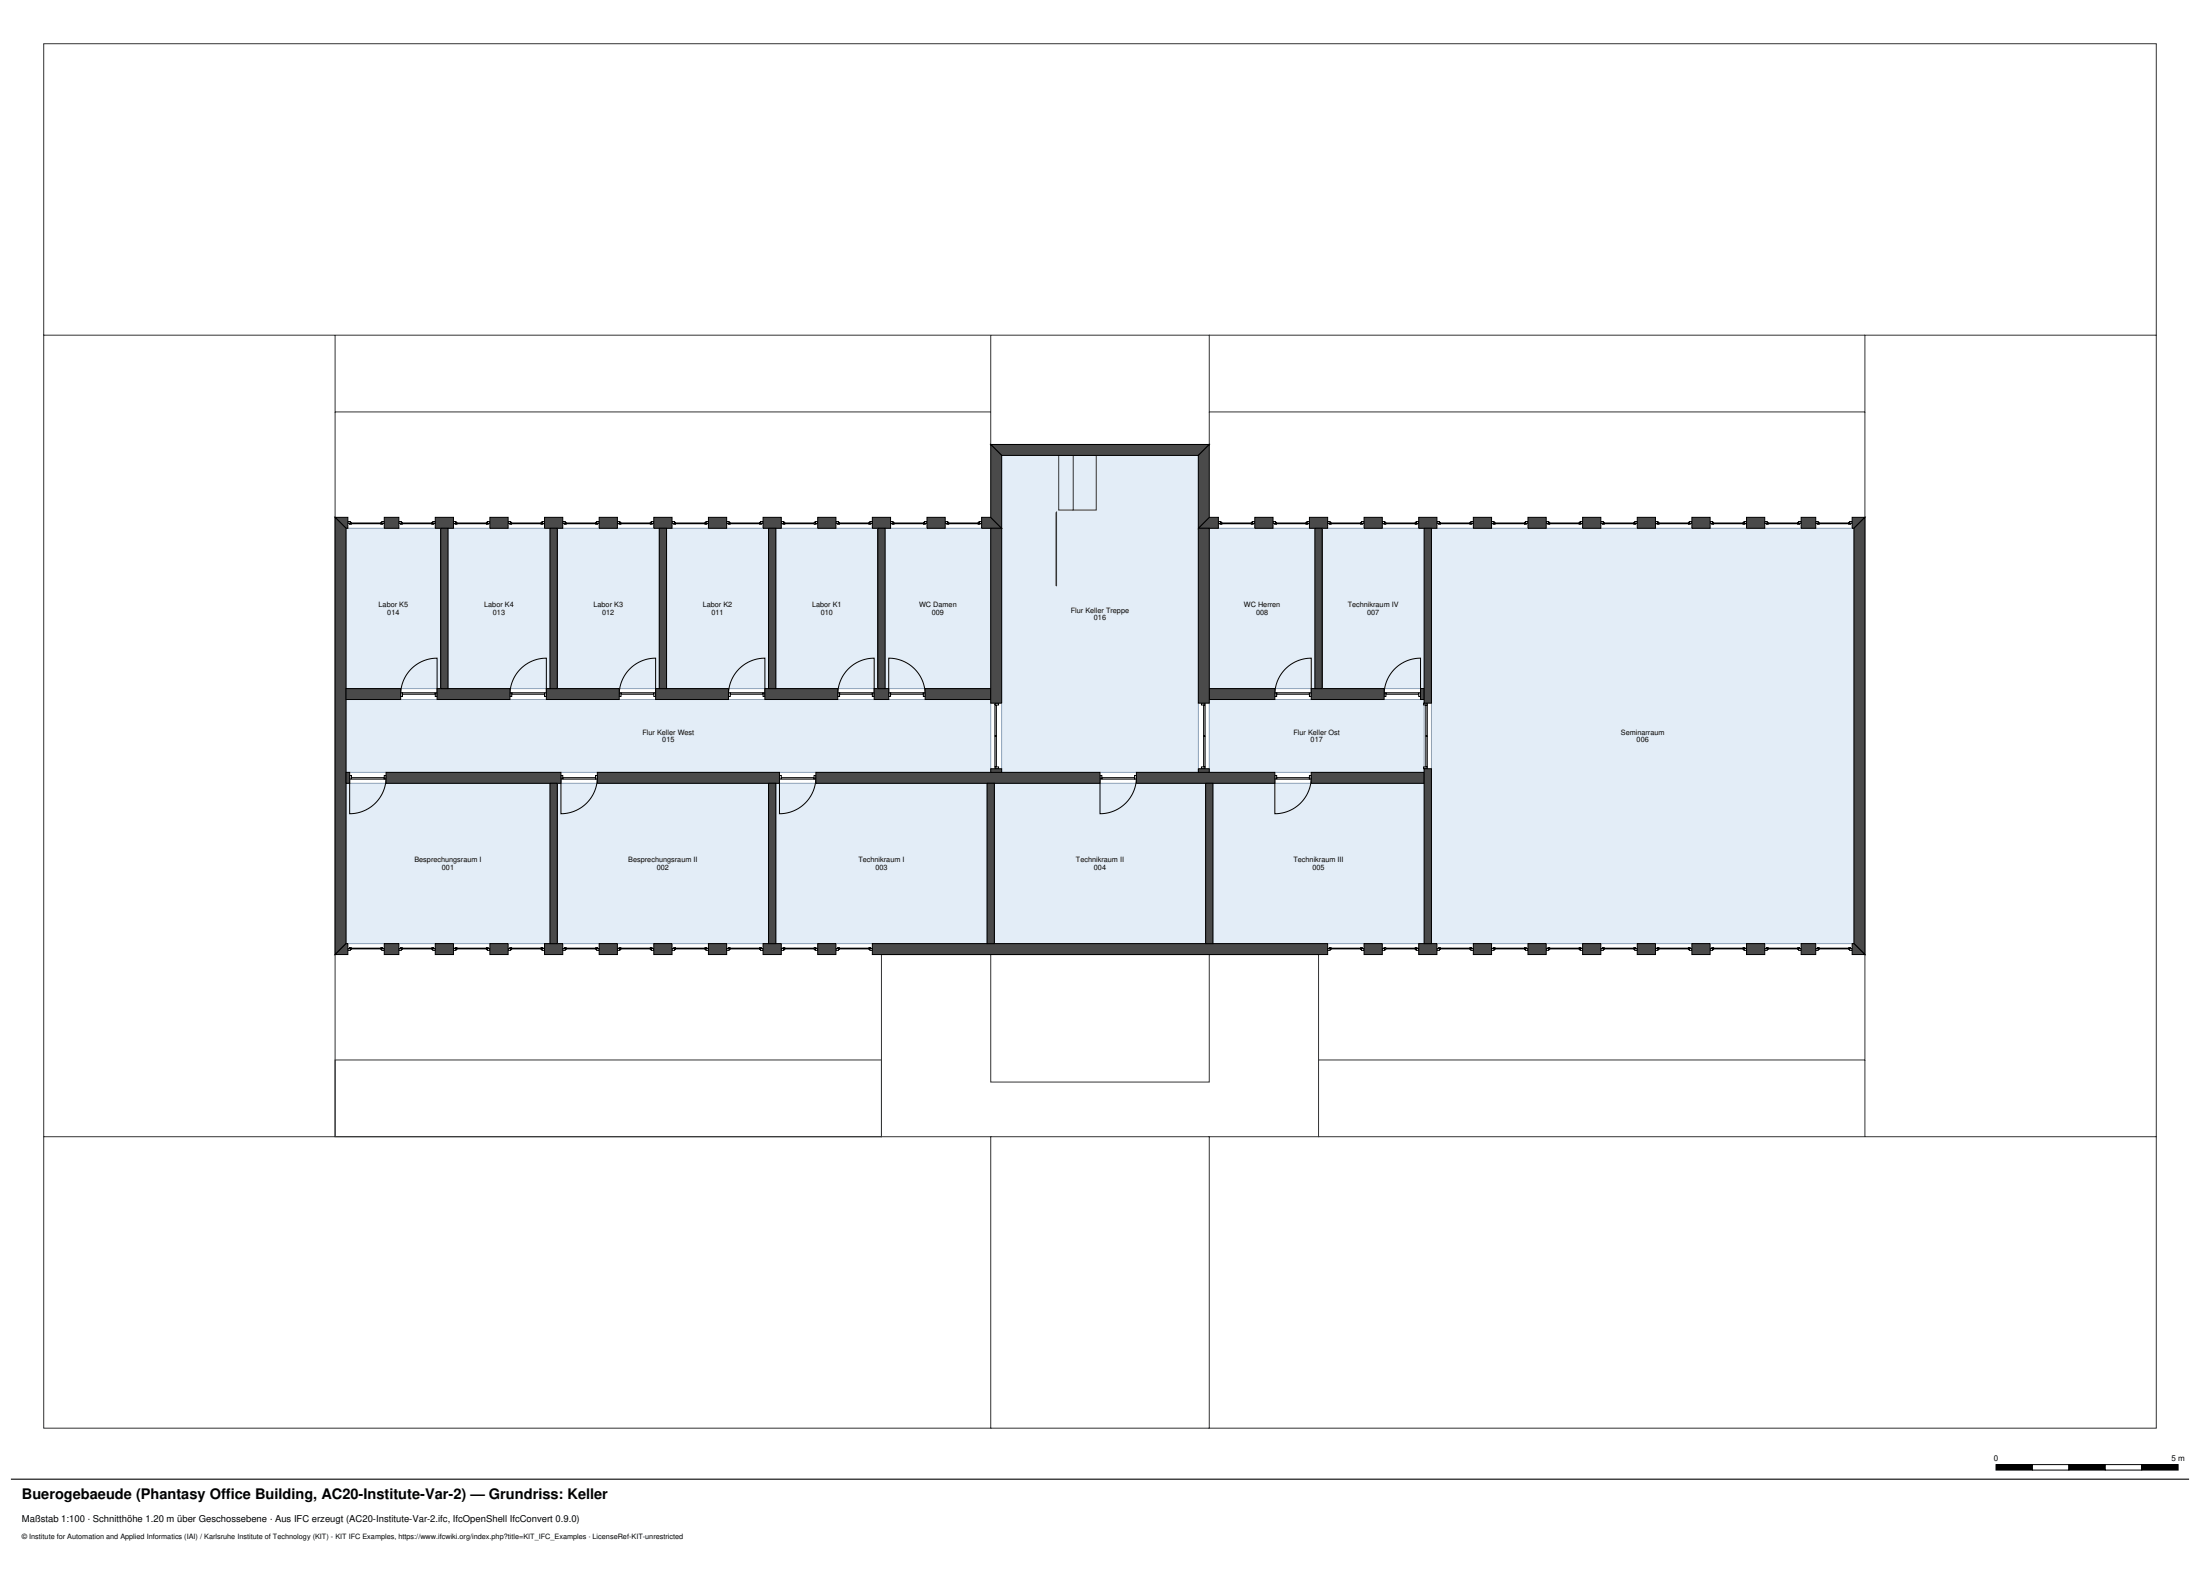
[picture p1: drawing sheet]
<svg xmlns="http://www.w3.org/2000/svg" width="604mm" height="431mm" viewBox="0 0 604 431" stroke-linecap="round" stroke-linejoin="round" font-family="sans-serif">
<path d="M95 215h56v44h-56z" fill="#e3edf7"/>
<path d="M95 215h56v44h-56z" fill="none" stroke="#8aa0b8" stroke-width=".27"/>
<path d="M153 215h58v44h-58z" fill="#e3edf7"/>
<path d="M153 215h58v44h-58z" fill="none" stroke="#8aa0b8" stroke-width=".27"/>
<path d="M213 215h58v44h-58z" fill="#e3edf7"/>
<path d="M213 215h58v44h-58z" fill="none" stroke="#8aa0b8" stroke-width=".27"/>
<path d="M273 215h58v44h-58z" fill="#e3edf7"/>
<path d="M273 215h58v44h-58z" fill="none" stroke="#8aa0b8" stroke-width=".27"/>
<path d="M333 215h58v44h-58z" fill="#e3edf7"/>
<path d="M333 215h58v44h-58z" fill="none" stroke="#8aa0b8" stroke-width=".27"/>
<path d="M393 145h116v114h-116z" fill="#e3edf7"/>
<path d="M393 145h116v114h-116z" fill="none" stroke="#8aa0b8" stroke-width=".27"/>
<path d="M363 145h28v44h-28z" fill="#e3edf7"/>
<path d="M363 145h28v44h-28z" fill="none" stroke="#8aa0b8" stroke-width=".27"/>
<path d="M332 145h29v44h-29z" fill="#e3edf7"/>
<path d="M332 145h29v44h-29z" fill="none" stroke="#8aa0b8" stroke-width=".27"/>
<path d="M213 145h28v44h-28z" fill="#e3edf7"/>
<path d="M213 145h28v44h-28z" fill="none" stroke="#8aa0b8" stroke-width=".27"/>
<path d="M183 145h28v44h-28z" fill="#e3edf7"/>
<path d="M183 145h28v44h-28z" fill="none" stroke="#8aa0b8" stroke-width=".27"/>
<path d="M153 145h28v44h-28z" fill="#e3edf7"/>
<path d="M153 145h28v44h-28z" fill="none" stroke="#8aa0b8" stroke-width=".27"/>
<path d="M123 145h28v44h-28z" fill="#e3edf7"/>
<path d="M123 145h28v44h-28z" fill="none" stroke="#8aa0b8" stroke-width=".27"/>
<path d="M95 145h26v44h-26z" fill="#e3edf7"/>
<path d="M95 145h26v44h-26z" fill="none" stroke="#8aa0b8" stroke-width=".27"/>
<path d="M95 192h177v20h-177z" fill="#e3edf7"/>
<path d="M95 192h177v20h-177z" fill="none" stroke="#8aa0b8" stroke-width=".27"/>
<path d="M332 192h59v20h-59z" fill="#e3edf7"/>
<path d="M332 192h59v20h-59z" fill="none" stroke="#8aa0b8" stroke-width=".27"/>
<path d="M275 125h54v87h-54z" fill="#e3edf7"/>
<path d="M275 125h54v87h-54z" fill="none" stroke="#8aa0b8" stroke-width=".27"/>
<path d="M243 145h29v44h-29z" fill="#e3edf7"/>
<path d="M243 145h29v44h-29z" fill="none" stroke="#8aa0b8" stroke-width=".27"/>
<g fill="none" stroke="#333" stroke-width=".27">
<path d="M12 92v-80h580v80h-80v21.1h-180v-21.1h-320v300h260v-80h-30v-50h30v35h60v-35h-60M92 92v21.1h180M272 92v30h60v-8.9M332 92h180M592 92v300h-260v-80h30v-50h-30M92 113.1v198.9M512 113.1v177.8h-150M294.6 125v15h6.4v-15h-10.3v15h3.9M289.9 140.5h.2v20.3h-.2v-20.2M92 290.9h150v21.1h-150zM512 290.9v21.1M12 312h230"/>
<path d="M272 312h60M362 312h230M272 392h60"/>
</g>
<path d="M109.5 143.1h.7v.3h.3v.5l-1-.3zM118.6 143.4h.2v-.3h.7v.5h-.4v.3h-.5v-.3h.5h-.5zM110 143.6h.2v-.2zM110.2 143.6h.3zM118.8 143.4v.2z" fill="#fff"/>
<path d="M109.5 143.1h.7v.3h.3v.5l-1-.3zM110.2 143.4v.2h-.2M110.2 143.6h.3M118.6 143.6l.2-.5h.7v.5l-.9 .3v-.3h.5M118.8 143.4v.2" fill="none" stroke="#000" stroke-width=".27"/>
<path d="M110.5 143.5h8.1v.2h-8.1z" fill="#fff"/>
<path d="M110.5 143.5h8.1v.2h-8.1z" fill="none" stroke="#000" stroke-width=".27"/>
<path d="M124.5 143.1h.7v.3h.3v.5l-1-.3zM133.6 143.4h.2v-.3h.7v.5h-.4v.3h-.5v-.3h.5h-.5zM125 143.6h.2v-.2zM125.2 143.6h.3zM133.8 143.4v.2z" fill="#fff"/>
<path d="M124.5 143.1h.7v.3h.3v.5l-1-.3zM125.2 143.4v.2h-.2M125.2 143.6h.3M133.6 143.6l.2-.5h.7v.5l-.9 .3v-.3h.5M133.8 143.4v.2" fill="none" stroke="#000" stroke-width=".27"/>
<path d="M125.5 143.5h8.1v.2h-8.1z" fill="#fff"/>
<path d="M125.5 143.5h8.1v.2h-8.1z" fill="none" stroke="#000" stroke-width=".27"/>
<path d="M139.5 143.1h.7v.3h.3v.5l-1-.3zM148.5 143.4h.3v-.3h.7v.5h-.5v.3h-.5v-.3h.5h-.5zM140 143.6h.2v-.2zM140.2 143.6h.3zM148.8 143.4v.2z" fill="#fff"/>
<path d="M139.5 143.1h.7v.3h.3v.5l-1-.3zM140.2 143.4v.2h-.2M140.2 143.6h.3M148.5 143.6l.3-.5h.7v.5l-1 .3v-.3h.5M148.8 143.4v.2" fill="none" stroke="#000" stroke-width=".27"/>
<path d="M140.5 143.5h8v.2h-8z" fill="#fff"/>
<path d="M140.5 143.5h8v.2h-8z" fill="none" stroke="#000" stroke-width=".27"/>
<path d="M154.5 143.1h.7v.3h.3v.5l-1-.3zM163.5 143.4h.3v-.3h.7v.5h-.5v.3h-.5v-.3h.5h-.5zM155 143.6h.2v-.2zM155.2 143.6h.3zM163.8 143.4v.2z" fill="#fff"/>
<path d="M154.5 143.1h.7v.3h.3v.5l-1-.3zM155.2 143.4v.2h-.2M155.2 143.6h.3M163.5 143.6l.3-.5h.7v.5l-1 .3v-.3h.5M163.8 143.4v.2" fill="none" stroke="#000" stroke-width=".27"/>
<path d="M155.5 143.5h8v.2h-8z" fill="#fff"/>
<path d="M155.5 143.5h8v.2h-8z" fill="none" stroke="#000" stroke-width=".27"/>
<path d="M169.5 143.1h.7v.3h.3v.5l-1-.3zM178.5 143.4h.3v-.3h.7v.5h-.5v.3h-.5v-.3h.5h-.5zM170 143.6h.2v-.2zM170.2 143.6h.3zM178.8 143.4v.2z" fill="#fff"/>
<path d="M169.5 143.1h.7v.3h.3v.5l-1-.3zM170.2 143.4v.2h-.2M170.2 143.6h.3M178.5 143.6l.3-.5h.7v.5l-1 .3v-.3h.5M178.8 143.4v.2" fill="none" stroke="#000" stroke-width=".27"/>
<path d="M170.5 143.5h8v.2h-8z" fill="#fff"/>
<path d="M170.5 143.5h8v.2h-8z" fill="none" stroke="#000" stroke-width=".27"/>
<path d="M184.5 143.1h.7v.3h.3v.5l-1-.3zM193.5 143.4h.3v-.3h.7v.5h-.5v.3h-.5v-.3h.5h-.5zM185 143.6h.2v-.2zM185.2 143.6h.3zM193.8 143.4v.2z" fill="#fff"/>
<path d="M184.5 143.1h.7v.3h.3v.5l-1-.3zM185.2 143.4v.2h-.2M185.2 143.6h.3M193.5 143.6l.3-.5h.7v.5l-1 .3v-.3h.5M193.8 143.4v.2" fill="none" stroke="#000" stroke-width=".27"/>
<path d="M185.5 143.5h8v.2h-8z" fill="#fff"/>
<path d="M185.5 143.5h8v.2h-8z" fill="none" stroke="#000" stroke-width=".27"/>
<path d="M199.5 143.1h.7v.3h.3v.5l-1-.3zM208.5 143.4h.3v-.3h.7v.5h-.5v.3h-.5v-.3h.5h-.5zM200 143.6h.2v-.2zM200.2 143.6h.3zM208.8 143.4v.2z" fill="#fff"/>
<path d="M199.5 143.1h.7v.3h.3v.5l-1-.3zM200.2 143.4v.2h-.2M200.2 143.6h.3M208.5 143.6l.3-.5h.7v.5l-1 .3v-.3h.5M208.8 143.4v.2" fill="none" stroke="#000" stroke-width=".27"/>
<path d="M200.5 143.5h8v.2h-8z" fill="#fff"/>
<path d="M200.5 143.5h8v.2h-8z" fill="none" stroke="#000" stroke-width=".27"/>
<path d="M214.5 143.1h.7v.3h.3v.5l-1-.3zM223.5 143.4h.3v-.3h.7v.5h-.5v.3h-.5v-.3h.5h-.5zM215 143.6h.2v-.2zM215.2 143.6h.3zM223.8 143.4v.2z" fill="#fff"/>
<path d="M214.5 143.1h.7v.3h.3v.5l-1-.3zM215.2 143.4v.2h-.2M215.2 143.6h.3M223.5 143.6l.3-.5h.7v.5l-1 .3v-.3h.5M223.8 143.4v.2" fill="none" stroke="#000" stroke-width=".27"/>
<path d="M215.5 143.5h8v.2h-8z" fill="#fff"/>
<path d="M215.5 143.5h8v.2h-8z" fill="none" stroke="#000" stroke-width=".27"/>
<path d="M229.5 143.1h.7v.3h.3v.5l-1-.3zM238.5 143.4h.3v-.3h.7v.5h-.5v.3h-.5v-.3h.5h-.5zM230 143.6h.2v-.2zM230.2 143.6h.3zM238.8 143.4v.2z" fill="#fff"/>
<path d="M229.5 143.1h.7v.3h.3v.5l-1-.3zM230.2 143.4v.2h-.2M230.2 143.6h.3M238.5 143.6l.3-.5h.7v.5l-1 .3v-.3h.5M238.8 143.4v.2" fill="none" stroke="#000" stroke-width=".27"/>
<path d="M230.5 143.5h8v.2h-8z" fill="#fff"/>
<path d="M230.5 143.5h8v.2h-8z" fill="none" stroke="#000" stroke-width=".27"/>
<path d="M244.5 143.1h.7v.3h.3v.5l-1-.3zM253.5 143.4h.3v-.3h.7v.5h-.5v.3h-.5v-.3h.5h-.5zM245 143.6h.2v-.2zM245.2 143.6h.3zM253.8 143.4v.2z" fill="#fff"/>
<path d="M244.5 143.1h.7v.3h.3v.5l-1-.3zM245.2 143.4v.2h-.2M245.2 143.6h.3M253.5 143.6l.3-.5h.7v.5l-1 .3v-.3h.5M253.8 143.4v.2" fill="none" stroke="#000" stroke-width=".27"/>
<path d="M245.5 143.5h8v.2h-8z" fill="#fff"/>
<path d="M245.5 143.5h8v.2h-8z" fill="none" stroke="#000" stroke-width=".27"/>
<path d="M259.5 143.1h.7v.3h.3v.5l-1-.3zM268.5 143.4h.3v-.3h.7v.5h-.5v.3h-.5v-.3h.5h-.5zM260 143.6h.2v-.2zM260.2 143.6h.3zM268.8 143.4v.2z" fill="#fff"/>
<path d="M259.5 143.1h.7v.3h.3v.5l-1-.3zM260.2 143.4v.2h-.2M260.2 143.6h.3M268.5 143.6l.3-.5h.7v.5l-1 .3v-.3h.5M268.8 143.4v.2" fill="none" stroke="#000" stroke-width=".27"/>
<path d="M260.5 143.5h8v.2h-8z" fill="#fff"/>
<path d="M260.5 143.5h8v.2h-8z" fill="none" stroke="#000" stroke-width=".27"/>
<path d="M95.5 143.1h.7v.3h.3v.5l-1-.3zM104.6 143.4h.2v-.3h.7v.5h-.4v.3h-.5v-.3h.5h-.5zM96 143.6h.2v-.2zM96.2 143.6h.3zM104.8 143.4v.2z" fill="#fff"/>
<path d="M95.5 143.1h.7v.3h.3v.5l-1-.3zM96.2 143.4v.2h-.2M96.2 143.6h.3M104.6 143.6l.2-.5h.7v.5l-.9 .3v-.3h.5M104.8 143.4v.2" fill="none" stroke="#000" stroke-width=".27"/>
<path d="M96.5 143.5h8.1v.2h-8.1z" fill="#fff"/>
<path d="M96.5 143.5h8.1v.2h-8.1z" fill="none" stroke="#000" stroke-width=".27"/>
<path d="M349.5 143.1h.7v.3h.3v.5l-1-.3zM358.8 143.1h.7v.5l-1 .3v-.3h.5h-.5zM350 143.6h.2v-.2zM350.2 143.6h.3zM358.8 143.4v.2z" fill="#fff"/>
<path d="M349.5 143.1h.7v.3h.3v.5l-1-.3zM350.2 143.4v.2h-.2M350.2 143.6h.3M358.5 143.6l.3-.5h.7v.5l-1 .3v-.3h.5M358.8 143.4v.2" fill="none" stroke="#000" stroke-width=".27"/>
<path d="M350.5 143.5h8v.2h-8z" fill="#fff"/>
<path d="M350.5 143.5h8v.2h-8z" fill="none" stroke="#000" stroke-width=".27"/>
<path d="M364.5 143.1h.7v.3h.3v.5l-1-.3zM373.5 143.4h.3v-.3h.7v.5h-.5v.3h-.5v-.3h.5h-.5zM365 143.6h.2v-.2zM365.2 143.6h.3zM373.8 143.4v.2z" fill="#fff"/>
<path d="M364.5 143.1h.7v.3h.3v.5l-1-.3zM365.2 143.4v.2h-.2M365.2 143.6h.3M373.5 143.6l.3-.5h.7v.5l-1 .3v-.3h.5M373.8 143.4v.2" fill="none" stroke="#000" stroke-width=".27"/>
<path d="M365.5 143.5h8v.2h-8z" fill="#fff"/>
<path d="M365.5 143.5h8v.2h-8z" fill="none" stroke="#000" stroke-width=".27"/>
<path d="M379.5 143.1h.7v.3h.3v.5l-1-.3zM388.5 143.4h.3v-.3h.7v.5h-.5v.3h-.5v-.3h.5h-.5zM380 143.6h.2v-.2zM380.2 143.6h.3zM388.8 143.4v.2z" fill="#fff"/>
<path d="M379.5 143.1h.7v.3h.3v.5l-1-.3zM380.2 143.4v.2h-.2M380.2 143.6h.3M388.5 143.6l.3-.5h.7v.5l-1 .3v-.3h.5M388.8 143.4v.2" fill="none" stroke="#000" stroke-width=".27"/>
<path d="M380.5 143.5h8v.2h-8z" fill="#fff"/>
<path d="M380.5 143.5h8v.2h-8z" fill="none" stroke="#000" stroke-width=".27"/>
<path d="M394.5 143.1h.7v.3h.3v.5l-1-.3zM403.6 143.4h.2v-.3h.7v.5h-.4v.3h-.5v-.3h.5h-.5zM395 143.6h.2v-.2zM395.2 143.6h.3zM403.8 143.4v.2z" fill="#fff"/>
<path d="M394.5 143.1h.7v.3h.3v.5l-1-.3zM395.2 143.4v.2h-.2M395.2 143.6h.3M403.6 143.6l.2-.5h.7v.5l-.9 .3v-.3h.5M403.8 143.4v.2" fill="none" stroke="#000" stroke-width=".27"/>
<path d="M395.5 143.5h8.1v.2h-8.1z" fill="#fff"/>
<path d="M395.5 143.5h8.1v.2h-8.1z" fill="none" stroke="#000" stroke-width=".27"/>
<path d="M409.5 143.1h.7v.3h.3v.5l-1-.3zM418.6 143.4h.2v-.3h.7v.5h-.4v.3h-.5v-.3h.5h-.5zM410 143.6h.2v-.2zM410.2 143.6h.3zM418.8 143.4v.2z" fill="#fff"/>
<path d="M409.5 143.1h.7v.3h.3v.5l-1-.3zM410.2 143.4v.2h-.2M410.2 143.6h.3M418.6 143.6l.2-.5h.7v.5l-.9 .3v-.3h.5M418.8 143.4v.2" fill="none" stroke="#000" stroke-width=".27"/>
<path d="M410.5 143.5h8.1v.2h-8.1z" fill="#fff"/>
<path d="M410.5 143.5h8.1v.2h-8.1z" fill="none" stroke="#000" stroke-width=".27"/>
<path d="M424.5 143.1h.7v.3h.3v.5l-1-.3zM433.6 143.4h.2v-.3h.7v.5h-.4v.3h-.5v-.3h.5h-.5zM425 143.6h.2v-.2zM425.2 143.6h.3zM433.8 143.4v.2z" fill="#fff"/>
<path d="M424.5 143.1h.7v.3h.3v.5l-1-.3zM425.2 143.4v.2h-.2M425.2 143.6h.3M433.6 143.6l.2-.5h.7v.5l-.9 .3v-.3h.5M433.8 143.4v.2" fill="none" stroke="#000" stroke-width=".27"/>
<path d="M425.5 143.5h8.1v.2h-8.1z" fill="#fff"/>
<path d="M425.5 143.5h8.1v.2h-8.1z" fill="none" stroke="#000" stroke-width=".27"/>
<path d="M439.5 143.1h.7v.3h.3v.5l-1-.3zM448.6 143.4h.2v-.3h.7v.5h-.4v.3h-.5v-.3h.5h-.5zM440 143.6h.2v-.2zM440.2 143.6h.3zM448.8 143.4v.2z" fill="#fff"/>
<path d="M439.5 143.1h.7v.3h.3v.5l-1-.3zM440.2 143.4v.2h-.2M440.2 143.6h.3M448.6 143.6l.2-.5h.7v.5l-.9 .3v-.3h.5M448.8 143.4v.2" fill="none" stroke="#000" stroke-width=".27"/>
<path d="M440.5 143.5h8.1v.2h-8.1z" fill="#fff"/>
<path d="M440.5 143.5h8.1v.2h-8.1z" fill="none" stroke="#000" stroke-width=".27"/>
<path d="M454.5 143.1h.7v.3h.3v.5l-1-.3zM463.6 143.4h.2v-.3h.7v.5h-.4v.3h-.5v-.3h.5h-.5zM455 143.6h.2v-.2zM455.2 143.6h.3zM463.8 143.4v.2z" fill="#fff"/>
<path d="M454.5 143.1h.7v.3h.3v.5l-1-.3zM455.2 143.4v.2h-.2M455.2 143.6h.3M463.6 143.6l.2-.5h.7v.5l-.9 .3v-.3h.5M463.8 143.4v.2" fill="none" stroke="#000" stroke-width=".27"/>
<path d="M455.5 143.5h8.1v.2h-8.1z" fill="#fff"/>
<path d="M455.5 143.5h8.1v.2h-8.1z" fill="none" stroke="#000" stroke-width=".27"/>
<path d="M469.5 143.1h.7v.3h.3v.5l-1-.3zM478.6 143.4h.2v-.3h.7v.5h-.4v.3h-.5v-.3h.5h-.5zM470 143.6h.2v-.2zM470.2 143.6h.3zM478.8 143.4v.2z" fill="#fff"/>
<path d="M469.5 143.1h.7v.3h.3v.5l-1-.3zM470.2 143.4v.2h-.2M470.2 143.6h.3M478.6 143.6l.2-.5h.7v.5l-.9 .3v-.3h.5M478.8 143.4v.2" fill="none" stroke="#000" stroke-width=".27"/>
<path d="M470.5 143.5h8.1v.2h-8.1z" fill="#fff"/>
<path d="M470.5 143.5h8.1v.2h-8.1z" fill="none" stroke="#000" stroke-width=".27"/>
<path d="M484.5 143.1h.7v.3h.3v.5l-1-.3zM493.6 143.4h.2v-.3h.7v.5h-.4v.3h-.5v-.3h.5h-.5zM485 143.6h.2v-.2zM485.2 143.6h.3zM493.8 143.4v.2z" fill="#fff"/>
<path d="M484.5 143.1h.7v.3h.3v.5l-1-.3zM485.2 143.4v.2h-.2M485.2 143.6h.3M493.6 143.6l.2-.5h.7v.5l-.9 .3v-.3h.5M493.8 143.4v.2" fill="none" stroke="#000" stroke-width=".27"/>
<path d="M485.5 143.5h8.1v.2h-8.1z" fill="#fff"/>
<path d="M485.5 143.5h8.1v.2h-8.1z" fill="none" stroke="#000" stroke-width=".27"/>
<path d="M334.5 143.1h.7v.3h.3v.5l-1-.3zM343.8 143.1h.7v.5l-1 .3v-.3h.5h-.5zM335.2 143.4l-.2 .2h.2zM335.2 143.6h.3zM343.8 143.4v.2z" fill="#fff"/>
<path d="M334.5 143.1h.7v.3h.3v.5l-1-.3zM335.2 143.4v.2h-.2M335.2 143.6h.3M343.5 143.6l.3-.5h.7v.5l-1 .3v-.3h.5M343.8 143.4v.2" fill="none" stroke="#000" stroke-width=".27"/>
<path d="M335.5 143.5h8v.2h-8z" fill="#fff"/>
<path d="M335.5 143.5h8v.2h-8z" fill="none" stroke="#000" stroke-width=".27"/>
<path d="M498.5 143.1h.7v.3h.3v.5l-1-.3zM507.6 143.4h.2v-.3h.7v.5h-.4v.3h-.5v-.3h.5h-.5zM499 143.6h.2v-.2zM499.2 143.6h.3zM507.8 143.4v.2z" fill="#fff"/>
<path d="M498.5 143.1h.7v.3h.3v.5l-1-.3zM499.2 143.4v.2h-.2M499.2 143.6h.3M507.6 143.6l.2-.5h.7v.5l-.9 .3v-.3h.5M507.8 143.4v.2" fill="none" stroke="#000" stroke-width=".27"/>
<path d="M499.5 143.5h8.1v.2h-8.1z" fill="#fff"/>
<path d="M499.5 143.5h8.1v.2h-8.1z" fill="none" stroke="#000" stroke-width=".27"/>
<path d="M118.6 260.1l.9 .3v.5h-.7v-.3h-.2zM109.5 260.4l1-.3v.3h-.5h.5v.2h-.3v.3h-.7zM118.8 260.4v.2l.3-.2zM118.6 260.4h.2zM110.2 260.4v.2z" fill="#fff"/>
<path d="M110 260.4h.5v-.3l-1 .3v.5h.7l.3-.5M110.2 260.4v.2M118.6 260.1l.9 .3v.5h-.7v-.3h-.2zM118.6 260.4h.2M119.1 260.4h-.3v.2" fill="none" stroke="#000" stroke-width=".27"/>
<path d="M110.5 260.2h8.1v.3h-8.1z" fill="#fff"/>
<path d="M110.5 260.2h8.1v.3h-8.1z" fill="none" stroke="#000" stroke-width=".27"/>
<path d="M133.6 260.1l.9 .3v.5h-.7v-.3h-.2zM124.5 260.4l1-.3v.3h-.5h.5v.2h-.3v.3h-.7zM133.8 260.4v.2l.3-.2zM133.6 260.4h.2zM125.2 260.4v.2z" fill="#fff"/>
<path d="M125 260.4h.5v-.3l-1 .3v.5h.7l.3-.5M125.2 260.4v.2M133.6 260.1l.9 .3v.5h-.7v-.3h-.2zM133.6 260.4h.2M134.1 260.4h-.3v.2" fill="none" stroke="#000" stroke-width=".27"/>
<path d="M125.5 260.2h8.1v.3h-8.1z" fill="#fff"/>
<path d="M125.5 260.2h8.1v.3h-8.1z" fill="none" stroke="#000" stroke-width=".27"/>
<path d="M148.5 260.1l1 .3v.5h-.7v-.3h-.3zM139.5 260.4l1-.3v.3h-.5h.5v.2h-.3v.3h-.7zM148.8 260.4v.2l.2-.2zM148.5 260.4h.3zM140.2 260.4v.2z" fill="#fff"/>
<path d="M140 260.4h.5v-.3l-1 .3v.5h.7l.3-.5M140.2 260.4v.2M148.5 260.1l1 .3v.5h-.7v-.3h-.3zM148.5 260.4h.3M149 260.4h-.2v.2" fill="none" stroke="#000" stroke-width=".27"/>
<path d="M140.5 260.2h8v.3h-8z" fill="#fff"/>
<path d="M140.5 260.2h8v.3h-8z" fill="none" stroke="#000" stroke-width=".27"/>
<path d="M163.5 260.1l1 .3v.5h-.7v-.3h-.3zM154.5 260.4l1-.3v.3h-.5h.5v.2h-.3v.3h-.7zM163.8 260.4v.2l.2-.2zM163.5 260.4h.3zM155.2 260.4v.2z" fill="#fff"/>
<path d="M155 260.4h.5v-.3l-1 .3v.5h.7l.3-.5M155.2 260.4v.2M163.5 260.1l1 .3v.5h-.7v-.3h-.3zM163.5 260.4h.3M164 260.4h-.2v.2" fill="none" stroke="#000" stroke-width=".27"/>
<path d="M155.5 260.2h8v.3h-8z" fill="#fff"/>
<path d="M155.5 260.2h8v.3h-8z" fill="none" stroke="#000" stroke-width=".27"/>
<path d="M178.5 260.1l1 .3v.5h-.7v-.3h-.3zM169.5 260.4l1-.3v.3h-.5h.5v.2h-.3v.3h-.7zM178.8 260.4v.2l.2-.2zM178.5 260.4h.3zM170.2 260.4v.2z" fill="#fff"/>
<path d="M170 260.4h.5v-.3l-1 .3v.5h.7l.3-.5M170.2 260.4v.2M178.5 260.1l1 .3v.5h-.7v-.3h-.3zM178.5 260.4h.3M179 260.4h-.2v.2" fill="none" stroke="#000" stroke-width=".27"/>
<path d="M170.5 260.2h8v.3h-8z" fill="#fff"/>
<path d="M170.5 260.2h8v.3h-8z" fill="none" stroke="#000" stroke-width=".27"/>
<path d="M193.5 260.1l1 .3v.5h-.7v-.3h-.3zM184.5 260.4l1-.3v.3h-.5h.5v.2h-.3v.3h-.7zM193.8 260.4v.2l.2-.2zM193.5 260.4h.3zM185.2 260.4v.2z" fill="#fff"/>
<path d="M185 260.4h.5v-.3l-1 .3v.5h.7l.3-.5M185.2 260.4v.2M193.5 260.1l1 .3v.5h-.7v-.3h-.3zM193.5 260.4h.3M194 260.4h-.2v.2" fill="none" stroke="#000" stroke-width=".27"/>
<path d="M185.5 260.2h8v.3h-8z" fill="#fff"/>
<path d="M185.5 260.2h8v.3h-8z" fill="none" stroke="#000" stroke-width=".27"/>
<path d="M208.5 260.1l1 .3v.5h-.7v-.3h-.3zM199.5 260.4l1-.3v.3h-.5h.5v.2h-.3v.3h-.7zM208.8 260.4v.2l.2-.2zM208.5 260.4h.3zM200.2 260.4v.2z" fill="#fff"/>
<path d="M200 260.4h.5v-.3l-1 .3v.5h.7l.3-.5M200.2 260.4v.2M208.5 260.1l1 .3v.5h-.7v-.3h-.3zM208.5 260.4h.3M209 260.4h-.2v.2" fill="none" stroke="#000" stroke-width=".27"/>
<path d="M200.5 260.2h8v.3h-8z" fill="#fff"/>
<path d="M200.5 260.2h8v.3h-8z" fill="none" stroke="#000" stroke-width=".27"/>
<path d="M223.5 260.1l1 .3v.5h-.7v-.3h-.3zM214.5 260.4l1-.3v.3h-.5h.5v.2h-.3v.3h-.7zM223.8 260.4v.2l.2-.2zM223.5 260.4h.3zM215.2 260.4v.2z" fill="#fff"/>
<path d="M215 260.4h.5v-.3l-1 .3v.5h.7l.3-.5M215.2 260.4v.2M223.5 260.1l1 .3v.5h-.7v-.3h-.3zM223.5 260.4h.3M224 260.4h-.2v.2" fill="none" stroke="#000" stroke-width=".27"/>
<path d="M215.5 260.2h8v.3h-8z" fill="#fff"/>
<path d="M215.5 260.2h8v.3h-8z" fill="none" stroke="#000" stroke-width=".27"/>
<path d="M238.5 260.1l1 .3v.5h-.7v-.3h-.3zM229.5 260.4l1-.3v.3h-.5h.5v.2h-.3v.3h-.7zM238.8 260.4v.2l.2-.2zM238.5 260.4h.3zM230.2 260.4v.2z" fill="#fff"/>
<path d="M230 260.4h.5v-.3l-1 .3v.5h.7l.3-.5M230.2 260.4v.2M238.5 260.1l1 .3v.5h-.7v-.3h-.3zM238.5 260.4h.3M239 260.4h-.2v.2" fill="none" stroke="#000" stroke-width=".27"/>
<path d="M230.5 260.2h8v.3h-8z" fill="#fff"/>
<path d="M230.5 260.2h8v.3h-8z" fill="none" stroke="#000" stroke-width=".27"/>
<path d="M388.5 260.1l1 .3v.5h-.7v-.3h-.3zM379.5 260.4l1-.3v.3h-.5h.5v.2h-.3v.3h-.7zM388.8 260.4v.2l.2-.2zM388.5 260.4h.3zM380.2 260.4v.2z" fill="#fff"/>
<path d="M380 260.4h.5v-.3l-1 .3v.5h.7l.3-.5M380.2 260.4v.2M388.5 260.1l1 .3v.5h-.7v-.3h-.3zM388.5 260.4h.3M389 260.4h-.2v.2" fill="none" stroke="#000" stroke-width=".27"/>
<path d="M380.5 260.2h8v.3h-8z" fill="#fff"/>
<path d="M380.5 260.2h8v.3h-8z" fill="none" stroke="#000" stroke-width=".27"/>
<path d="M403.6 260.1l.9 .3v.5h-.7v-.3h-.2zM394.5 260.4l1-.3v.3h-.5h.5v.2h-.3v.3h-.7zM403.8 260.4v.2l.3-.2zM403.6 260.4h.2zM395.2 260.4v.2z" fill="#fff"/>
<path d="M395 260.4h.5v-.3l-1 .3v.5h.7l.3-.5M395.2 260.4v.2M403.6 260.1l.9 .3v.5h-.7v-.3h-.2zM403.6 260.4h.2M404.1 260.4h-.3v.2" fill="none" stroke="#000" stroke-width=".27"/>
<path d="M395.5 260.2h8.1v.3h-8.1z" fill="#fff"/>
<path d="M395.5 260.2h8.1v.3h-8.1z" fill="none" stroke="#000" stroke-width=".27"/>
<path d="M418.6 260.1l.9 .3v.5h-.7v-.3h-.2zM409.5 260.4l1-.3v.3h-.5h.5v.2h-.3v.3h-.7zM418.8 260.4v.2l.3-.2zM418.6 260.4h.2zM410.2 260.4v.2z" fill="#fff"/>
<path d="M410 260.4h.5v-.3l-1 .3v.5h.7l.3-.5M410.2 260.4v.2M418.6 260.1l.9 .3v.5h-.7v-.3h-.2zM418.6 260.4h.2M419.1 260.4h-.3v.2" fill="none" stroke="#000" stroke-width=".27"/>
<path d="M410.5 260.2h8.1v.3h-8.1z" fill="#fff"/>
<path d="M410.5 260.2h8.1v.3h-8.1z" fill="none" stroke="#000" stroke-width=".27"/>
<path d="M433.6 260.1l.9 .3v.5h-.7v-.3h-.2zM424.5 260.4l1-.3v.3h-.5h.5v.2h-.3v.3h-.7zM433.8 260.4v.2l.3-.2zM433.6 260.4h.2zM425.2 260.4v.2z" fill="#fff"/>
<path d="M425 260.4h.5v-.3l-1 .3v.5h.7l.3-.5M425.2 260.4v.2M433.6 260.1l.9 .3v.5h-.7v-.3h-.2zM433.6 260.4h.2M434.1 260.4h-.3v.2" fill="none" stroke="#000" stroke-width=".27"/>
<path d="M425.5 260.2h8.1v.3h-8.1z" fill="#fff"/>
<path d="M425.5 260.2h8.1v.3h-8.1z" fill="none" stroke="#000" stroke-width=".27"/>
<path d="M448.6 260.1l.9 .3v.5h-.7v-.3h-.2zM439.5 260.4l1-.3v.3h-.5h.5v.2h-.3v.3h-.7zM448.8 260.4v.2l.3-.2zM448.6 260.4h.2zM440.2 260.4v.2z" fill="#fff"/>
<path d="M440 260.4h.5v-.3l-1 .3v.5h.7l.3-.5M440.2 260.4v.2M448.6 260.1l.9 .3v.5h-.7v-.3h-.2zM448.6 260.4h.2M449.1 260.4h-.3v.2" fill="none" stroke="#000" stroke-width=".27"/>
<path d="M440.5 260.2h8.1v.3h-8.1z" fill="#fff"/>
<path d="M440.5 260.2h8.1v.3h-8.1z" fill="none" stroke="#000" stroke-width=".27"/>
<path d="M463.6 260.1l.9 .3v.5h-.7v-.3h-.2zM454.5 260.4l1-.3v.3h-.5h.5v.2h-.3v.3h-.7zM463.8 260.4v.2l.3-.2zM463.6 260.4h.2zM455.2 260.4v.2z" fill="#fff"/>
<path d="M455 260.4h.5v-.3l-1 .3v.5h.7l.3-.5M455.2 260.4v.2M463.6 260.1l.9 .3v.5h-.7v-.3h-.2zM463.6 260.4h.2M464.1 260.4h-.3v.2" fill="none" stroke="#000" stroke-width=".27"/>
<path d="M455.5 260.2h8.1v.3h-8.1z" fill="#fff"/>
<path d="M455.5 260.2h8.1v.3h-8.1z" fill="none" stroke="#000" stroke-width=".27"/>
<path d="M478.6 260.1l.9 .3v.5h-.7v-.3h-.2zM469.5 260.4l1-.3v.3h-.5h.5v.2h-.3v.3h-.7zM478.8 260.4v.2l.3-.2zM478.6 260.4h.2zM470.2 260.4v.2z" fill="#fff"/>
<path d="M470 260.4h.5v-.3l-1 .3v.5h.7l.3-.5M470.2 260.4v.2M478.6 260.1l.9 .3v.5h-.7v-.3h-.2zM478.6 260.4h.2M479.1 260.4h-.3v.2" fill="none" stroke="#000" stroke-width=".27"/>
<path d="M470.5 260.2h8.1v.3h-8.1z" fill="#fff"/>
<path d="M470.5 260.2h8.1v.3h-8.1z" fill="none" stroke="#000" stroke-width=".27"/>
<path d="M493.6 260.1l.9 .3v.5h-.7v-.3h-.2zM484.5 260.4l1-.3v.3h-.5h.5v.2h-.3v.3h-.7zM493.8 260.4v.2l.3-.2zM493.6 260.4h.2zM485.2 260.4v.2z" fill="#fff"/>
<path d="M485 260.4h.5v-.3l-1 .3v.5h.7l.3-.5M485.2 260.4v.2M493.6 260.1l.9 .3v.5h-.7v-.3h-.2zM493.6 260.4h.2M494.1 260.4h-.3v.2" fill="none" stroke="#000" stroke-width=".27"/>
<path d="M485.5 260.2h8.1v.3h-8.1z" fill="#fff"/>
<path d="M485.5 260.2h8.1v.3h-8.1z" fill="none" stroke="#000" stroke-width=".27"/>
<path d="M373.5 260.1l1 .3v.5h-.7v-.3h-.3zM364.5 260.4l1-.3v.3h-.5h.5v.2h-.3v.3h-.7zM373.8 260.4v.2l.2-.2zM373.5 260.4h.3zM365.2 260.4v.2z" fill="#fff"/>
<path d="M365 260.4h.5v-.3l-1 .3v.5h.7l.3-.5M365.2 260.4v.2M373.5 260.1l1 .3v.5h-.7v-.3h-.3zM373.5 260.4h.3M374 260.4h-.2v.2" fill="none" stroke="#000" stroke-width=".27"/>
<path d="M365.5 260.2h8v.3h-8z" fill="#fff"/>
<path d="M365.5 260.2h8v.3h-8z" fill="none" stroke="#000" stroke-width=".27"/>
<path d="M104.6 260.1l.9 .3v.5h-.7v-.3h-.2zM95.5 260.4l1-.3v.3h-.5h.5v.2h-.3v.3h-.7zM104.8 260.4v.2l.3-.2zM104.6 260.4h.2zM96.2 260.4v.2z" fill="#fff"/>
<path d="M96 260.4h.5v-.3l-1 .3v.5h.7l.3-.5M96.2 260.4v.2M104.6 260.1l.9 .3v.5h-.7v-.3h-.2zM104.6 260.4h.2M105.1 260.4h-.3v.2" fill="none" stroke="#000" stroke-width=".27"/>
<path d="M96.5 260.2h8.1v.3h-8.1z" fill="#fff"/>
<path d="M96.5 260.2h8.1v.3h-8.1z" fill="none" stroke="#000" stroke-width=".27"/>
<path d="M507.6 260.1l.9 .3v.5h-.7v-.3h-.2zM498.5 260.4l1-.3v.3h-.5h.5v.2h-.3v.3h-.7zM507.8 260.4v.2l.3-.2zM507.6 260.4h.2zM499.2 260.4v.2z" fill="#fff"/>
<path d="M499 260.4h.5v-.3l-1 .3v.5h.7l.3-.5M499.2 260.4v.2M507.6 260.1l.9 .3v.5h-.7v-.3h-.2zM507.6 260.4h.2M508.1 260.4h-.3v.2" fill="none" stroke="#000" stroke-width=".27"/>
<path d="M499.5 260.2h8.1v.3h-8.1z" fill="#fff"/>
<g fill="none" stroke="#000" stroke-width=".27">
<path d="M110 190.1h.5v1h-.5zM110 190.6l.2-1.9 .5-1.8 1-1.8 1.2-1.5 1.5-1.2 1.9-1 1.8-.6 1.9-.2v10M110.5 190.1h9v.4h-9zM119.5 190.1h.5v1h-.5zM140 190.1h.5v1h-.5zM140 190.6l.2-1.9 .5-1.8 .9-1.7 1.3-1.6 1.5-1.2 1.9-1 1.8-.6 1.9-.2v10M140.5 190.1h9v.4h-9zM149.5 190.1h.5v1h-.5zM170 190.1h.5v1h-.5zM170 190.6l.2-1.9 .5-1.8 .9-1.7 1.3-1.6 1.5-1.2 1.9-1 1.8-.6 1.9-.2v10M170.5 190.1h9v.4h-9zM179.5 190.1h.5v1h-.5z"/>
<path d="M200 190.1h.5v1h-.5zM200 190.6l.2-1.9 .5-1.8 .9-1.7 1.3-1.6 1.5-1.2 1.9-1 1.8-.6 1.9-.2v10M200.5 190.1h9v.4h-9zM209.5 190.1h.5v1h-.5zM230 190.1h.5v1h-.5zM230 190.6l.2-1.9 .5-1.8 .9-1.7 1.3-1.6 1.5-1.2 1.9-1 1.8-.6 1.9-.2v10M230.5 190.1h9v.4h-9zM239.5 190.1h.5v1h-.5zM244 190.1h.5v1h-.5zM244 190.6v-10l1.9 .2 1.8 .6 1.7 .9 1.7 1.3 1.2 1.5 1 1.8 .5 1.8 .2 1.9M244.5 190.1h9v.4h-9zM253.5 190.1h.5v1h-.5z"/>
<path d="M273.2 193.5v-.5h1v.5h-1v8.5h.3v-8.5M330.5 193.5h-.6v-.5h1v9h-.4v-8.5h.4M350 190.1h.5v1h-.5zM350 190.6l.2-1.9 .5-1.8 .9-1.7 1.3-1.6 1.5-1.2 1.9-1 1.8-.6 1.9-.2v10M350.5 190.1h9v.4h-9zM359.5 190.1h.5v1h-.5zM380 190.1h.5v1h-.5zM380 190.6l.2-1.9 .5-1.8 .9-1.7 1.3-1.6 1.5-1.2 1.9-1 1.8-.6 1.9-.2v10M380.5 190.1h9v.4h-9zM389.5 190.1h.5v1h-.5zM391.5 193.5h-.6v-.5h1v9h-.4v-8.5h.4M96 212.8h.5v1h-.5z"/>
<path d="M96 213.3v10l1.9-.1 1.8-.6 1.9-1 1.5-1.2 1.2-1.5 1-1.8 .5-1.8 .2-2M96.5 213.5h9v.3h-9zM105.5 212.8h.5v1h-.5zM154 212.8h.5v1h-.5zM154 213.3v10l1.9-.1 1.8-.6 1.9-1 1.5-1.2 1.3-1.6 .9-1.7 .5-1.8 .2-2M154.5 213.5h9v.3h-9zM163.5 212.8h.5v1h-.5zM214 212.8h.5v1h-.5zM214 213.3v10l1.9-.1 1.8-.6 1.9-1 1.5-1.2 1.3-1.6 .9-1.7 .5-1.8 .2-2M214.5 213.5h9v.3h-9zM223.5 212.8h.5v1h-.5zM273.2 210.5h1v.5h-1z"/>
<path d="M273.2 202h.3v8.5h-.3zM302 212.8h.5v1h-.5zM302 213.3v10l1.9-.1 1.8-.6 1.9-1 1.5-1.2 1.3-1.6 .9-1.7 .5-1.8 .2-2M302.5 213.5h9v.3h-9zM311.5 212.8h.5v1h-.5zM329.9 210.5h1v.5h-1zM330.5 202h.4v8.5h-.4zM350 212.8h.5v1h-.5zM350 213.3v10l1.9-.1 1.8-.6 1.9-1 1.5-1.2 1.3-1.6 .9-1.7 .5-1.8 .2-2M350.5 213.5h9v.3h-9zM359.5 212.8h.5v1h-.5zM390.9 210.5h1v.5h-1z"/>
<path d="M391.5 202h.4v8.5h-.4zM499.5 260.2h8.1v.3h-8.1z"/>
</g>
<path d="M92 142l3 3h.5v-3zM105.5 142v3h4v-3zM119.5 142v3h5v-3zM134.5 142v3h5v-3zM149.5 142v3h5v-3zM164.5 142v3h5v-3zM179.5 142v3h5v-3zM194.5 142v3h5v-3zM209.5 142v3h5v-3zM224.5 142v3h5v-3zM239.5 142v3h5v-3zM254.5 142v3h5v-3zM269.5 142v3h5.5l-3-3z" fill-rule="evenodd" fill="#4a4a4a"/>
<g fill="none" stroke="#000" stroke-width=".27">
<path d="M92 142h3.5v3h-.5zM105.5 142h4v3h-4zM119.5 142h5v3h-5zM134.5 142h5v3h-5zM149.5 142h5v3h-5zM164.5 142h5v3h-5zM179.5 142h5v3h-5zM194.5 142h5v3h-5zM209.5 142h5v3h-5zM224.5 142h5v3h-5zM239.5 142h5v3h-5zM254.5 142h5v3h-5z"/>
<path d="M269.5 142h2.5l3 3h-5.5z"/>
</g>
<path d="M332 142l-3 3h5.5v-3zM344.5 142v3h5v-3zM359.5 142v3h5v-3zM374.5 142v3h5v-3zM389.5 142v3h5v-3zM404.5 142v3h5v-3zM419.5 142v3h5v-3zM434.5 142v3h5v-3zM449.5 142v3h5v-3zM464.5 142v3h5v-3zM479.5 142v3h5v-3zM494.5 142v3h4v-3zM508.5 142v3h.5l3-3z" fill-rule="evenodd" fill="#4a4a4a"/>
<g fill="none" stroke="#000" stroke-width=".27">
<path d="M332 142h2.5v3h-5.5zM344.5 142h5v3h-5zM359.5 142h5v3h-5zM374.5 142h5v3h-5zM389.5 142h5v3h-5zM404.5 142h5v3h-5zM419.5 142h5v3h-5zM434.5 142h5v3h-5zM449.5 142h5v3h-5zM464.5 142h5v3h-5zM479.5 142h5v3h-5zM494.5 142h4v3h-4z"/>
<path d="M508.5 142h3.5l-3 3h-.5z"/>
</g>
<path d="M512 142v120l-3-3v-114z" fill-rule="evenodd" fill="#4a4a4a"/>
<path d="M512 142v120l-3-3v-114z" fill="none" stroke="#000" stroke-width=".27"/>
<path d="M92 142l3 3v114l-3 3z" fill-rule="evenodd" fill="#4a4a4a"/>
<path d="M92 142l3 3v114l-3 3z" fill="none" stroke="#000" stroke-width=".27"/>
<path d="M508.5 259v3h3.5l-3-3zM494.5 259v3h4v-3zM479.5 259v3h5v-3zM464.5 259v3h5v-3zM449.5 259v3h5v-3zM434.5 259v3h5v-3zM419.5 259v3h5v-3zM404.5 259v3h5v-3zM389.5 259v3h5v-3zM374.5 259v3h5v-3zM239.5 259v3h125v-3zM224.5 259v3h5v-3zM209.5 259v3h5v-3zM194.5 259v3h5v-3zM179.5 259v3h5v-3zM164.5 259v3h5v-3zM149.5 259v3h5v-3zM134.5 259v3h5v-3zM119.5 259v3h5v-3zM105.5 259v3h4v-3zM95 259l-3 3h3.5v-3z" fill-rule="evenodd" fill="#4a4a4a"/>
<g fill="none" stroke="#000" stroke-width=".27">
<path d="M105.5 259h4v3h-4zM119.5 259h5v3h-5zM134.5 259h5v3h-5zM149.5 259h5v3h-5zM164.5 259h5v3h-5zM179.5 259h5v3h-5zM194.5 259h5v3h-5zM209.5 259h5v3h-5zM224.5 259h5v3h-5zM239.5 259h125v3h-125zM374.5 259h5v3h-5zM389.5 259h5v3h-5z"/>
<path d="M404.5 259h5v3h-5zM419.5 259h5v3h-5zM434.5 259h5v3h-5zM449.5 259h5v3h-5zM464.5 259h5v3h-5zM479.5 259h5v3h-5zM494.5 259h4v3h-4zM508.5 259h.5l3 3h-3.5zM92 262l3-3h.5v3z"/>
</g>
<path d="M254 189v3h18v-3zM240 189v3h4v-3zM210 189v3h20v-3zM180 189v3h20v-3zM150 189v3h20v-3zM120 189v3h20v-3zM95 189v3h15v-3z" fill-rule="evenodd" fill="#4a4a4a"/>
<path d="M95 189h15v3h-15zM120 189h20v3h-20zM150 189h20v3h-20zM180 189h20v3h-20zM210 189h20v3h-20zM240 189h4v3h-4zM254 189h18v3h-18z" fill="none" stroke="#000" stroke-width=".27"/>
<path d="M95 212v3h1v-3zM106 212v3h48v-3zM164 212v3h50v-3zM224 212v3h78v-3zM312 212v3h38v-3zM360 212v3h31v-3z" fill-rule="evenodd" fill="#4a4a4a"/>
<path d="M95 212h1v3h-1zM106 212h48v3h-48zM164 212h50v3h-50zM224 212h78v3h-78zM312 212h38v3h-38zM360 212h31v3h-31z" fill="none" stroke="#000" stroke-width=".27"/>
<path d="M390 189v3h1v-3zM360 189v3h20v-3zM332 189v3h18v-3z" fill-rule="evenodd" fill="#4a4a4a"/>
<path d="M332 189h18v3h-18zM360 189h20v3h-20zM390 189h1v3h-1z" fill="none" stroke="#000" stroke-width=".27"/>
<path d="M151 215h2v44h-2z" fill-rule="evenodd" fill="#4a4a4a"/>
<path d="M151 215h2v44h-2z" fill="none" stroke="#000" stroke-width=".27"/>
<path d="M211 215h2v44h-2z" fill-rule="evenodd" fill="#4a4a4a"/>
<path d="M211 215h2v44h-2z" fill="none" stroke="#000" stroke-width=".27"/>
<path d="M241 145h2v44h-2z" fill-rule="evenodd" fill="#4a4a4a"/>
<path d="M241 145h2v44h-2z" fill="none" stroke="#000" stroke-width=".27"/>
<path d="M151 145h2v44h-2z" fill-rule="evenodd" fill="#4a4a4a"/>
<path d="M151 145h2v44h-2z" fill="none" stroke="#000" stroke-width=".27"/>
<path d="M121 145h2v44h-2z" fill-rule="evenodd" fill="#4a4a4a"/>
<path d="M121 145h2v44h-2z" fill="none" stroke="#000" stroke-width=".27"/>
<path d="M181 145h2v44h-2z" fill-rule="evenodd" fill="#4a4a4a"/>
<path d="M181 145h2v44h-2z" fill="none" stroke="#000" stroke-width=".27"/>
<path d="M211 145h2v44h-2z" fill-rule="evenodd" fill="#4a4a4a"/>
<path d="M211 145h2v44h-2z" fill="none" stroke="#000" stroke-width=".27"/>
<path d="M361 145h2v44h-2z" fill-rule="evenodd" fill="#4a4a4a"/>
<path d="M361 145h2v44h-2z" fill="none" stroke="#000" stroke-width=".27"/>
<path d="M271 215h2v44h-2z" fill-rule="evenodd" fill="#4a4a4a"/>
<path d="M271 215h2v44h-2z" fill="none" stroke="#000" stroke-width=".27"/>
<path d="M331 215h2v44h-2z" fill-rule="evenodd" fill="#4a4a4a"/>
<path d="M331 215h2v44h-2z" fill="none" stroke="#000" stroke-width=".27"/>
<path d="M391 145v48h2v-48zM391 211v48h2v-48z" fill-rule="evenodd" fill="#4a4a4a"/>
<path d="M391 145h2v48h-2zM391 211h2v48h-2z" fill="none" stroke="#000" stroke-width=".27"/>
<path d="M272 122h60l-3 3h-54z" fill-rule="evenodd" fill="#4a4a4a"/>
<path d="M272 122h60l-3 3h-54z" fill="none" stroke="#000" stroke-width=".27"/>
<path d="M272 211v1h3v-1zM272 145v48h3v-48z" fill-rule="evenodd" fill="#4a4a4a"/>
<path d="M272 145h3v48h-3zM272 211h3v1h-3z" fill="none" stroke="#000" stroke-width=".27"/>
<path d="M272 122l3 3v20l-3-3z" fill-rule="evenodd" fill="#4a4a4a"/>
<path d="M272 122l3 3v20l-3-3z" fill="none" stroke="#000" stroke-width=".27"/>
<path d="M332 122v20l-3 3v-20z" fill-rule="evenodd" fill="#4a4a4a"/>
<path d="M332 122v20l-3 3v-20z" fill="none" stroke="#000" stroke-width=".27"/>
<path d="M329 145v48h3v-48zM329 211v1h3v-1z" fill-rule="evenodd" fill="#4a4a4a"/>
<path d="M329 145h3v48h-3zM329 211h3v1h-3zM548 402h10v1.5h-10z" fill="none" stroke="#000" stroke-width=".27"/>
<path d="M3 406h598" fill="none" stroke="#000" stroke-width=".3"/>
<path d="M548 402h10v1.5h-10z" fill="#000"/>
<path d="M558 402h10v1.5h-10z" fill="#fff"/>
<path d="M558 402h10v1.5h-10zM568 402h10v1.5h-10z" fill="none" stroke="#000" stroke-width=".27"/>
<path d="M568 402h10v1.5h-10z" fill="#000"/>
<path d="M578 402h10v1.5h-10z" fill="#fff"/>
<path d="M578 402h10v1.5h-10zM588 402h10v1.5h-10z" fill="none" stroke="#000" stroke-width=".27"/>
<path d="M588 402h10v1.5h-10z" fill="#000"/>
<text font-size="4" x="6" y="411.5">Buerogebaeude (Phantasy Office Building, AC20-Institute-Var-2) — Grundriss: Keller</text>
<text font-size="2.6" x="6" y="417.7">Maßstab 1:100 · Schnitthöhe 1.20 m über Geschossebene · Aus IFC erzeugt (AC20-Institute-Var-2.ifc, IfcOpenShell IfcConvert 0.9.0)</text>
<g font-size="2.2">
<text x="547.4" y="401">0</text>
<text x="596.2" y="401">5 m</text>
</g>
<g font-size="2">
<text x="103.9" y="166.7">Labor K5</text>
<text x="132.9" y="166.7">Labor K4</text>
<text x="162.9" y="166.7">Labor K3</text>
<text x="192.9" y="166.7">Labor K2</text>
<text x="222.9" y="166.7">Labor K1</text>
<text x="252.3" y="166.7">WC Damen</text>
<text x="341.5" y="166.7">WC Herren</text>
<text x="370" y="166.7">Technikraum IV</text>
<text x="106.3" y="168.7">014</text>
<text x="135.3" y="168.7">013</text>
<text x="165.3" y="168.7">012</text>
<text x="195.3" y="168.7">011</text>
<text x="225.3" y="168.7">010</text>
<text x="255.8" y="168.7">009</text>
<text x="294" y="168.2">Flur Keller Treppe</text>
<text x="300.3" y="170.2">016</text>
<text x="344.8" y="168.7">008</text>
<text x="375.3" y="168.7">007</text>
<text x="176.4" y="201.7">Flur Keller West</text>
<text x="181.8" y="203.7">015</text>
<text x="355.1" y="201.7">Flur Keller Ost</text>
<text x="359.8" y="203.7">017</text>
<text x="445" y="201.7">Seminarraum</text>
<text x="449.3" y="203.7">006</text>
<text x="113.8" y="236.7">Besprechungsraum I</text>
<text x="121.3" y="238.7">001</text>
<text x="172.5" y="236.7">Besprechungsraum II</text>
<text x="180.3" y="238.7">002</text>
<text x="235.7" y="236.7">Technikraum I</text>
<text x="240.3" y="238.7">003</text>
<text x="295.4" y="236.7">Technikraum II</text>
<text x="300.3" y="238.7">004</text>
<text x="355.1" y="236.7">Technikraum III</text>
<text x="360.3" y="238.7">005</text>
<text x="6" y="422.5">© Institute for Automation and Applied Informatics (IAI) / Karlsruhe Institute of Technology (KIT) - KIT IFC Examples, https://www.ifcwiki.org/index.php?title=KIT_IFC_Examples · LicenseRef-KIT-unrestricted</text>
</g>
</svg>
